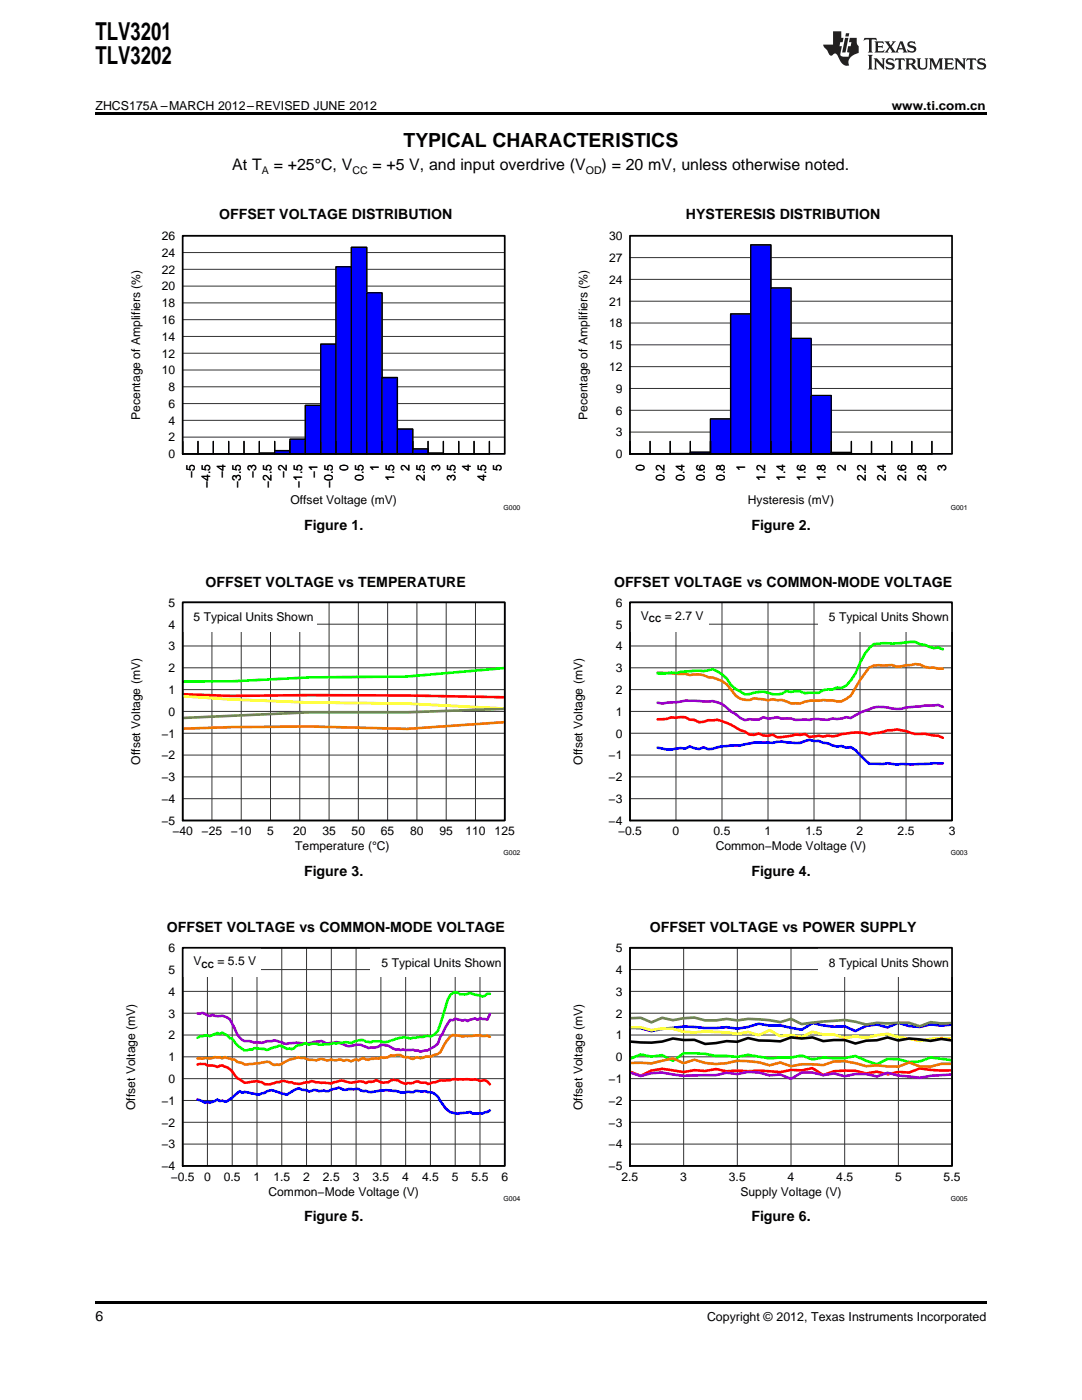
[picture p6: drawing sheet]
<svg xmlns="http://www.w3.org/2000/svg" width="216mm" height="279mm" viewBox="0 0 216 279" stroke-linecap="round" stroke-linejoin="round" font-family="sans-serif">
<path d="M36.4 189.1h64.3v43.6h-64.3z" fill="none" stroke="#000" stroke-width=".26"/>
<g fill="none" stroke="#333" stroke-width=".2">
<path d="M36.4 189.1h64.3v43.6h-64.3zM36.4 197.9h64.3M36.4 193.5h64.3M41.4 189.1v43.6M46.3 189.1v43.6M51.3 189.1v43.6M56.2 189.1v43.6M61.2 189.1v43.6M66.1 189.1v43.6M71.1 189.1v43.6M76 189.1v43.6M80.9 189.1v43.6"/>
<path d="M85.9 189.1v43.6M90.8 189.1v43.6M95.8 189.1v43.6M36.4 219.6h64.3M36.4 215.3h64.3M36.4 210.9h64.3M36.4 206.6h64.3M36.4 202.2h64.3M36.4 228.3h64.3M36.4 224h64.3"/>
</g>
<path d="M39.4 219.4l1.5 .7 .5-.2 .5 .2 1.5-.7 .5 .4 .5-.2 .5 .3 .4-.1 2.5-2 .5 .3a2.96 2.96 0 0 1 2 .1l1.5 .2 1-.3a2.1 2.1 0 0 1 2.4-.2l2 .6 1.5-1 1-.3 .5 .3 1 .1 .5 .2 .9-.3 1 .3 1-.2 .5 .2 2.5-.8a1.86 1.86 0 0 0 2 .3h1.9l.5 .3 1 .1a5 5 0 0 0 3-.1 10.2 10.2 0 0 1 4 .4l1.4-.1 1 .1 .5-.3 2 .1 .5 .2a2.32 2.32 0 0 1 2.5 1.7 4.4 4.4 0 0 0 2.4 2.4l1 .2 2.5-.4 .5 .4 2-.1 1.5-.6" fill="none" stroke="#00f" stroke-width=".52"/>
<path d="M39.4 212.4l1.5-.1 .5 .3h1l1 .3 1-.3 .5 .3a2.97 2.97 0 0 1 1.9 1.7l.5 .6 1.5 .9 1.5-.2a2.58 2.58 0 0 1 2.5 .5 3.3 3.3 0 0 0 2.4-.5l.5 .1a2.04 2.04 0 0 1 2 0h.5l.5 .2a3.4 3.4 0 0 0 2.5-.2h.5l.5-.3 .9 .3 3 .2 .5-.2 .5-.1a2.5 2.5 0 0 1 2.5 .1l1.5-.1a2.34 2.34 0 0 1 1.9 .2l.5-.2 1-.1 .5-.2a3.1 3.1 0 0 0 2.5 .4 1.78 1.78 0 0 1 2.5-.1l.9 .4 .5-.2h1l.5-.2 .5-.1 .5 .3 1-.1 .5 .3 1-.3h.5a7.2 7.2 0 0 1 2.9-.4l1-.2 3 .1a2.78 2.78 0 0 1 2 .2 1.4 1.4 0 0 1 2 .7" fill="none" stroke="#f00" stroke-width=".52"/>
<path d="M39.4 202.3h.5l.5-.2 1.5 .7 .5-.3a2.81 2.81 0 0 0 2 .2 2.46 2.46 0 0 1 1.9 1.6l.5 1a3.9 3.9 0 0 0 2 2.5h1l1 .3 .5-.1a2.19 2.19 0 0 0 2-.2h.9l.5-.2 2.5 .7a8.5 8.5 0 0 1 4 0l1.9-.4a1.79 1.79 0 0 1 2 .3l1-.1a2.77 2.77 0 0 1 2.5 .3 1.88 1.88 0 0 0 2 .2 3.2 3.2 0 0 1 2.4 .3l.5 .3 .5-.2a2.46 2.46 0 0 0 2-.4l.5-.1a3.1 3.1 0 0 1 2 .8l.5 .2 1 .1 .4-.2 .5 .2 1.5-.1 1.5 .4 .5-.2a2.6 2.6 0 0 0 2-.7l1-.7 .5-1.4 1.9-3.4 .5 .1 .5-.3 1.5 .4 .5-.2 .5 .3 1.5-.6 .5 .3 .5-.3 1.5 .3 .5-1.1" fill="none" stroke="#9400d3" stroke-width=".52"/>
<path d="M97.8 206.9l-.5-.2-1 .1-.5-.2-3.5 .3-2-.3a7.2 7.2 0 0 0-2.4 3.4l-.5 .4-.5 .1a2.72 2.72 0 0 1-2 .4l-1 .3-1-.1-.5 .2-1-.3-1-.1a2.04 2.04 0 0 0-1.9-.2l-.5-.1a2.05 2.05 0 0 1-2 .4l-.5 .3-.5-.1-1.5 .3-1-.4-1 .5-.4-.2-1 .4-1-.3-.5 .2-.5-.2-1 .1-1-.1a2.26 2.26 0 0 1-2-.2 4.8 4.8 0 0 1-3.4-.2l-.5 .1a2.72 2.72 0 0 0-2 .2l-1 .3a3.5 3.5 0 0 1-2.5 .8l-.5-.2a1.86 1.86 0 0 0-1.9-.2l-3.5 .4-.5-.3-1-.3-.5-.4-1.9-.5-.5 .2-.5-.2h-1a3.2 3.2 0 0 1-2 .2l-.5 .1-1-.1" fill="none" stroke="#ee7600" stroke-width=".52"/>
<path d="M97.8 198.3h-.5l-1 .6-2.5-.7a2.45 2.45 0 0 1-2.5-.1l-1 .1-.5 .4-.5 .9-1.4 4.9a3 3 0 0 1-2 2.4h-1l-.5 .2-2 .1-.5 .2a5.3 5.3 0 0 0-3.9 .4 2.38 2.38 0 0 1-2 .1h-1.5a2.23 2.23 0 0 1-2-.2h-1l-1.4 .6a2.91 2.91 0 0 0-2 0h-1.5a10.3 10.3 0 0 1-4 .1l-.9 .2-.5-.2h-.5l-1.5 .4-.5 .5-.5 .2-.5-.2-.5 .1-1.5-.6-2.4 .8-.5-.2-2-.1-.5 .3-.5-.1-1 .3-.5-.4a5.6 5.6 0 0 1-2-2l-.5-.1-.5-.6-.9-.5-.5 .3-.5-.2-1.5 .6-1-.1-1 .1-.5 .3" fill="none" stroke="#0f0" stroke-width=".52"/>
<g fill="#fff">
<path d="M74 189.1h26.7v5.9h-26.7z"/>
<path d="M36.4 189.1h15.7v5.9h-15.7z"/>
</g>
<path d="M36.4 189.1h64.3v43.6h-64.3z" fill="none" stroke="#000" stroke-width=".35"/>
<path d="M125.7 189.1h64.3v43.6h-64.3z" fill="none" stroke="#000" stroke-width=".26"/>
<g fill="none" stroke="#333" stroke-width=".2">
<path d="M125.7 189.1h64.3v43.6h-64.3zM125.7 197.9h64.3M125.7 193.5h64.3M136.4 189.1v43.6M147.1 189.1v43.6M157.8 189.1v43.6M168.5 189.1v43.6M179.3 189.1v43.6M125.7 219.6h64.3M125.7 215.3h64.3M125.7 210.9h64.3M125.7 206.6h64.3"/>
<path d="M125.7 202.2h64.3M125.7 228.3h64.3M125.7 224h64.3"/>
</g>
<path d="M190 204.5l-2.2 .2-2.1-.3-2.2 .6-2.1-.2-2.1-.7-2.2 .9-2.1-.5-2.2 .2-2.1 1.1-2.2-1-2.1 .1-2.1-.3-2.2-.4-2.1 1.3-4.3-.9-2.1 .1-2.2-.4-2.1 .7-2.2 .3-2.1-.3-4.3 .2-4.3-.3-4.3 .4-2.1 .5-2.2-.6-2.1-.1" fill="none" stroke="#00f" stroke-width=".52"/>
<path d="M125.7 211.3l2.1-.9 2.2 .5 2.1-.3 2.2 1.1 2.1-1.5h2.2l2.1 .1 2.1 .4 4.3 .2 2.2-.4 4.3 .7 4.2-.2 2.2-.3 2.1 .7 2.2-.4 4.2 .2 2.2-.5 2.1 1 2.2 .7 2.1-1.1 2.2 .1 2.1 .6 2.1-.2 2.2-.8 4.3 .6" fill="none" stroke="#0f0" stroke-width=".52"/>
<path d="M190 213.6a27.1 27.1 0 0 1-6.5-.4l-2.1 .8-2.1-.1-2.2 .5-2.1-.5-2.2 .3-2.1-.5h-2.2l-2.1 .1-2.1 .8-2.2-1.4-2.1 .4-2.2-.1-2.1 .5-4.3-.3-6.4 .1-2.2-.4-2.1 .3-2.1-.1-2.2 .4-4.3-.7-2.1 .4-2.2 1-2.1-.8" fill="none" stroke="#f00" stroke-width=".52"/>
<path d="M125.7 214.1l2.1 .6 2.2-.5 2.1-.2 4.3 .7 6.4-.1 2.2-.5 2.1 .3 2.2-.5 2.1 .1 2.2 .6 2.1-.2 2.1 .9 2.2-1.3h2.1l2.2 .6 2.1-.4 2.1 .6 2.2-.4h2.1l2.2 .4 2.1-.7 2.2 .6 4.2 .4 2.2-.4 4.3-.3" fill="none" stroke="#9400d3" stroke-width=".52"/>
<path d="M125.7 212.1l4.3 .1 4.3-1 2.1 1 2.2-.7a12.4 12.4 0 0 0 8.5 .2l4.3 .3 2.2 .6 2.1-.6 2.1 .8 2.2-.4 4.3 .2 2.1-.8h2.1l2.2 .4 2.1 .6 2.2-.2 4.3 .3 2.1-.9 2.1 .8 2.2 .1 2.1-.6h2.2" fill="none" stroke="#ee7600" stroke-width=".52"/>
<path d="M125.7 205h2.1l2.2 .6 2.1-.3h2.2l2.1 .6 2.2 .1a38.2 38.2 0 0 1 8.5 .3l2.2-.3 2.1 .6 2.2-1 2.1 1.2 2.1-.2 2.2 .4 2.1-1.1 2.2 .6h2.1l2.1 .6 2.2-.3 2.1 .3 2.2-.5 2.1-.3 2.2 .7 4.2 .7a18.9 18.9 0 0 1 6.5-.4" fill="none" stroke="#ff0" stroke-width=".52"/>
<path d="M125.7 203.2l2.1-.1 2.2 .9 2.1-.9 2.2 .5 2.1-.4 2.2-.1 2.1 .5h2.1l2.2-.3 2.1 .3a23.8 23.8 0 0 1 8.6 .4l2.1-.7 2.2 1.1 4.3-.5 4.2-.3 2.2 .3 2.1 .6 2.2-.4 2.1 .2 4.3-.2 2.1 .7 2.2-.8 2.1 .3 2.2-.1" fill="none" stroke="#6e8b3d" stroke-width=".52"/>
<path d="M190 207.6l-2.2-.3-2.1 .4-4.3-.4-2.1 .4-2.2-.7-2.1 .6-2.2 .1-2.1 .6-2.2-.7h-2.1l-2.1 .2-2.2-.8-2.1 .3-2.2-.3-2.1 .8-4.3-.1-2.1-.5-2.2 .7-2.1-.1-2.2 .4-2.1 .1-2.1-.8-2.2 .1-2.1-.3a17.9 17.9 0 0 1-8.6 .6" fill="none" stroke="#000" stroke-width=".52"/>
<path d="M163.2 189.1h26.8v5.9h-26.8z" fill="#fff"/>
<path d="M125.7 189.1h64.3v43.6h-64.3z" fill="none" stroke="#000" stroke-width=".35"/>
<path d="M36.4 120.2h64.3v43.6h-64.3z" fill="none" stroke="#000" stroke-width=".26"/>
<g fill="none" stroke="#333" stroke-width=".2">
<path d="M36.4 120.2h64.3v43.6h-64.3zM36.4 137.6h64.3M36.4 133.3h64.3M36.4 128.9h64.3M36.4 124.6h64.3M42.3 120.2v43.6M48.1 120.2v43.6M54 120.2v43.6M59.8 120.2v43.6M65.7 120.2v43.6M71.5 120.2v43.6M77.3 120.2v43.6"/>
<path d="M83.2 120.2v43.6M89 120.2v43.6M94.9 120.2v43.6M36.4 159.4h64.3M36.4 155h64.3M36.4 150.7h64.3M36.4 146.3h64.3M36.4 142h64.3"/>
</g>
<path d="M100.7 144.1l-19.5 1.4a537.5 537.5 0 0 0-44.8-.1" fill="none" stroke="#ee7600" stroke-width=".52"/>
<path d="M100.7 133.3l-19.5 1.7-19.4 .2-15.6 .8h-9.8" fill="none" stroke="#0f0" stroke-width=".52"/>
<path d="M36.4 138.5l9.8 .4 15.6-.2 19.4 .1 19.5 .4" fill="none" stroke="#f00" stroke-width=".52"/>
<path d="M36.4 138.9a520.8 520.8 0 0 0 44.8 1.5l19.5 1" fill="none" stroke="#ff0" stroke-width=".52"/>
<path d="M100.7 141.5l-19.5 .7h-19.4l-25.4 1.1" fill="none" stroke="#6e8b3d" stroke-width=".52"/>
<path d="M36.4 120.2h26.8v5.8h-26.8z" fill="#fff"/>
<path d="M36.4 120.2h64.3v43.6h-64.3z" fill="none" stroke="#000" stroke-width=".35"/>
<path d="M125.7 120.2h64.3v43.6h-64.3z" fill="none" stroke="#000" stroke-width=".26"/>
<g fill="none" stroke="#333" stroke-width=".2">
<path d="M125.7 120.2h64.3v43.6h-64.3zM125.7 137.6h64.3M125.7 133.3h64.3M125.7 128.9h64.3M125.7 124.6h64.3M134.9 120.2v43.6M144.1 120.2v43.6M153.2 120.2v43.6M162.4 120.2v43.6M171.6 120.2v43.6M180.8 120.2v43.6M125.7 159.4h64.3"/>
<path d="M125.7 155h64.3M125.7 150.7h64.3M125.7 146.3h64.3M125.7 142h64.3"/>
</g>
<path d="M131.2 149.2l.9 .2a6.4 6.4 0 0 0 3.7-.1l.9 .1 .9-.4 1.9 .5 .9-.3 .9 .3 .9-.1 1.9-.5 1.8-.1a9.1 9.1 0 0 0 3.7-.4l.9-.2h3.7a7.5 7.5 0 0 1 3.6 0l1.9 .1 1.8-.7 .9 .3h.9l3.7 1.1 .9-.1 1 .3 .9-.1 .9 .6 2.7 2.7 2.8 .1 .9-.2 1.9 .3 .9-.1h1.8l6.4-.2" fill="none" stroke="#00f" stroke-width=".52"/>
<path d="M131.2 143.5h1.8l1-.3h.9l.9-.1h.9l.9 .5 1 .1 .9 .4h.9l.9-.4 1.8-.1 1 .3a13.6 13.6 0 0 1 3.6 1.8l1 .3 .9 .6 .9 .1 .9-.3 .9 .4 .9 .1 1-.3 .9 .5 5.5-.6 .9 .6 1.8-.3 1 .2 .9-.2 .9 .1 2.8-.5a8.5 8.5 0 0 1 4.5 .2l3.7-.9 1.9-.1 1.8 .3a5.6 5.6 0 0 0 3.7 .5l2.7 .4 .9 .5" fill="none" stroke="#f00" stroke-width=".52"/>
<path d="M131.2 140.2l.9 .2 2.8-.2a20.9 20.9 0 0 1 6.4-.2 5.1 5.1 0 0 1 4.6 2l.9 .5 .9 .8 1 .4 .9-.2 1.8 .1 .9-.5 .9 .3 1.9-.3 .9 .3h1.8l1 .3h2.7a11 11 0 0 1 3.7-.1l.9-.2h1.8l1-.3 .9 .2a15 15 0 0 1 5.5-2.2l1.8 .1a6 6 0 0 0 3.7 0l6.4-.5 .9 .4" fill="none" stroke="#9400d3" stroke-width=".52"/>
<path d="M188.1 133.4h-.9l-.9-.2-.9 .1-1.9-.7-.9-.1-3.6 .6-1-.4-1.8 .1a3.1 3.1 0 0 0-3.7 1.7l-.9 1.2-1.8 3.1-.9 .7-1 .5-3.6-.3-1 .1a6.8 6.8 0 0 0-3.6 .6h-1.9l-1.8-.7-.9 .1-.9-.3-1 .3-2.7-.5a3.4 3.4 0 0 1-4.6-1.6 5.6 5.6 0 0 0-4.6-2.6 5 5 0 0 0-3.7-.4l-.9-.2-5.5-.2" fill="none" stroke="#ee7600" stroke-width=".52"/>
<path d="M188.1 129.6l-.9-.4-.9 .1-1.8-.6-1-.1-.9-.5-8.2 .5-1 .7-.9 1.2-.9 1.8a8.2 8.2 0 0 1-3.7 5l-.9-.1-.9 .4h-.9l-.9 .1-1 .6h-2.7l-.9-.3-.9-.1-1 .2-.9-.2a3.7 3.7 0 0 1-3.7 .4 6.1 6.1 0 0 0-3.6 .2l-.9 .1-1.9-1.1-.9-.8a7 7 0 0 0-3.7-3.2l-1.8 .4h-1.8l-2.8 .2-.9 .3-.9-.2-1 .2h-1.8" fill="none" stroke="#0f0" stroke-width=".52"/>
<g fill="#fff">
<path d="M163.2 120.2h26.8v5.8h-26.8z"/>
<path d="M125.7 120.2h15.7v5.8h-15.7z"/>
</g>
<path d="M125.7 120.2h64.3v43.6h-64.3z" fill="none" stroke="#000" stroke-width=".35"/>
<path d="M51.7 90.5h3.1M51.8 90.6h-15.4" fill="none" stroke="#00f" stroke-width=".2"/>
<path d="M36.4 90.6h3.1zM39.5 90.6h3.1zM42.6 90.6h3zM45.6 90.6h3.1zM48.7 90.5l3.1 .1zM51.7 90.4h3.1v.2h-3.1z" fill="none" stroke="#000" stroke-width=".26"/>
<path d="M54.8 89.9h3.1v.7h-3.1z" fill="#00f"/>
<path d="M54.8 89.9h3.1v.7h-3.1z" fill="none" stroke="#000" stroke-width=".26"/>
<path d="M57.9 87.7h3v2.9h-3z" fill="#00f"/>
<path d="M57.9 87.7h3v2.9h-3z" fill="none" stroke="#000" stroke-width=".26"/>
<path d="M60.9 80.9h3.1v9.7h-3.1z" fill="#00f"/>
<path d="M60.9 80.9h3.1v9.7h-3.1z" fill="none" stroke="#000" stroke-width=".26"/>
<path d="M64 68.7h3.1v21.9h-3.1z" fill="#00f"/>
<path d="M64 68.7h3.1v21.9h-3.1z" fill="none" stroke="#000" stroke-width=".26"/>
<path d="M67.1 53.2h3v37.4h-3z" fill="#00f"/>
<path d="M67.1 53.2h3v37.4h-3z" fill="none" stroke="#000" stroke-width=".26"/>
<path d="M70.1 49.4h3.1v41.2h-3.1z" fill="#00f"/>
<path d="M70.1 49.4h3.1v41.2h-3.1z" fill="none" stroke="#000" stroke-width=".26"/>
<path d="M73.2 58.5h3v32.1h-3z" fill="#00f"/>
<path d="M73.2 58.5h3v32.1h-3z" fill="none" stroke="#000" stroke-width=".26"/>
<path d="M76.2 75.3h3.1v15.3h-3.1z" fill="#00f"/>
<path d="M76.2 75.3h3.1v15.3h-3.1z" fill="none" stroke="#000" stroke-width=".26"/>
<path d="M79.3 85.6h3.1v5h-3.1z" fill="#00f"/>
<path d="M79.3 85.6h3.1v5h-3.1z" fill="none" stroke="#000" stroke-width=".26"/>
<path d="M82.4 89.6h3v1h-3z" fill="#00f"/>
<g fill="none" stroke="#000" stroke-width=".26">
<path d="M36.4 90.6h3.1zM36.4 88.1v2.5h61.3v-2.5M39.5 90.6h3.1zM39.5 88.1v2.5M42.6 90.6h3zM42.6 88.1v2.5M45.6 90.6h3.1zM45.6 88.1v2.5M48.7 90.5l3.1 .1zM48.7 88.1v2.5M51.7 90.4h3.1v.2h-3.1zM51.7 88.1v2.5"/>
<path d="M54.8 88.1v2.5M57.9 88.1v2.5M60.9 88.1v2.5M64 88.1v2.5M67.1 88.1v2.5M70.1 88.1v2.5M73.2 88.1v2.5M76.2 88.1v2.5M79.3 88.1v2.5M82.4 89.6h3v1h-3zM82.4 88.1v2.5M85.4 90.4h3.1v.2h-3.1z"/>
<path d="M85.4 88.1v2.5M88.5 90.6h3zM88.5 88.1v2.5M91.5 90.6h3.1zM91.5 88.1v2.5M94.6 90.6h3.1zM94.6 88.1v2.5M97.7 90.6h3z"/>
</g>
<path d="M51.7 90.5h3.1M51.8 90.6h-15.4M85.4 90.5h3.1M88.5 90.6h12.2" fill="none" stroke="#00f" stroke-width=".2"/>
<g fill="none" stroke="#333" stroke-width=".2">
<path d="M36.4 57.1h64.3M36.4 53.8h64.3M36.4 50.4h64.3M36.4 47.1h64.3M36.4 77.2h64.3M36.4 73.8h64.3M36.4 70.5h64.3M36.4 67.1h64.3M36.4 63.8h64.3M36.4 60.4h64.3M36.4 90.6h64.3M36.4 87.2h64.3"/>
<path d="M36.4 83.9h64.3M36.4 80.5h64.3"/>
</g>
<path d="M54.8 89.9h3.1v.7h-3.1z" fill="#00f"/>
<path d="M54.8 89.9h3.1v.7h-3.1z" fill="none" stroke="#000" stroke-width=".26"/>
<path d="M57.9 87.7h3v2.9h-3z" fill="#00f"/>
<path d="M57.9 87.7h3v2.9h-3z" fill="none" stroke="#000" stroke-width=".26"/>
<path d="M60.9 80.9h3.1v9.7h-3.1z" fill="#00f"/>
<path d="M60.9 80.9h3.1v9.7h-3.1z" fill="none" stroke="#000" stroke-width=".26"/>
<path d="M64 68.7h3.1v21.9h-3.1z" fill="#00f"/>
<path d="M64 68.7h3.1v21.9h-3.1z" fill="none" stroke="#000" stroke-width=".26"/>
<path d="M67.1 53.2h3v37.4h-3z" fill="#00f"/>
<path d="M67.1 53.2h3v37.4h-3z" fill="none" stroke="#000" stroke-width=".26"/>
<path d="M70.1 49.4h3.1v41.2h-3.1z" fill="#00f"/>
<path d="M70.1 49.4h3.1v41.2h-3.1z" fill="none" stroke="#000" stroke-width=".26"/>
<path d="M73.2 58.5h3v32.1h-3z" fill="#00f"/>
<path d="M73.2 58.5h3v32.1h-3z" fill="none" stroke="#000" stroke-width=".26"/>
<path d="M76.2 75.3h3.1v15.3h-3.1z" fill="#00f"/>
<path d="M76.2 75.3h3.1v15.3h-3.1z" fill="none" stroke="#000" stroke-width=".26"/>
<path d="M79.3 85.6h3.1v5h-3.1z" fill="#00f"/>
<path d="M79.3 85.6h3.1v5h-3.1z" fill="none" stroke="#000" stroke-width=".26"/>
<path d="M82.4 89.6h3v1h-3z" fill="#00f"/>
<g fill="none" stroke="#000" stroke-width=".26">
<path d="M36.4 88.1v2.5h61.3v-2.5M39.5 88.1v2.5M42.6 88.1v2.5M45.6 88.1v2.5M48.7 88.1v2.5M51.7 88.1v2.5M54.8 88.1v2.5M57.9 88.1v2.5M60.9 88.1v2.5M64 88.1v2.5M67.1 88.1v2.5M70.1 88.1v2.5"/>
<path d="M73.2 88.1v2.5M76.2 88.1v2.5M79.3 88.1v2.5M82.4 89.6h3v1h-3zM82.4 88.1v2.5M85.4 90.4h3.1v.2h-3.1zM85.4 88.1v2.5M88.5 90.6h3zM88.5 88.1v2.5M91.5 90.6h3.1zM91.5 88.1v2.5M94.6 90.6h3.1z"/>
<path d="M94.6 88.1v2.5M97.7 90.6h3zM125.7 90.6h4zM129.7 90.6h4zM133.7 90.5l4 .1zM137.7 90.3h4.1v.3h-4.1z"/>
</g>
<path d="M85.4 90.5h3.1M88.5 90.6h12.2M125.7 90.6h8M133.7 90.6h4" fill="none" stroke="#00f" stroke-width=".2"/>
<path d="M36.4 47.1h64.3v43.5h-64.3z" fill="none" stroke="#000" stroke-width=".35"/>
<path d="M137.7 90.4h4.1" fill="none" stroke="#00f" stroke-width=".33"/>
<path d="M141.8 83.6h4v7h-4z" fill="#00f"/>
<path d="M141.8 83.6h4v7h-4z" fill="none" stroke="#000" stroke-width=".26"/>
<path d="M145.8 62.7h4v27.9h-4z" fill="#00f"/>
<path d="M145.8 62.7h4v27.9h-4z" fill="none" stroke="#000" stroke-width=".26"/>
<path d="M149.8 48.9h4v41.7h-4z" fill="#00f"/>
<path d="M149.8 48.9h4v41.7h-4z" fill="none" stroke="#000" stroke-width=".26"/>
<path d="M153.8 57.5h4v33.1h-4z" fill="#00f"/>
<path d="M153.8 57.5h4v33.1h-4z" fill="none" stroke="#000" stroke-width=".26"/>
<path d="M157.8 67.5h4.1v23.1h-4.1z" fill="#00f"/>
<path d="M157.8 67.5h4.1v23.1h-4.1z" fill="none" stroke="#000" stroke-width=".26"/>
<path d="M161.9 78.9h4v11.7h-4z" fill="#00f"/>
<g fill="none" stroke="#000" stroke-width=".26">
<path d="M161.9 78.9h4v11.7h-4zM125.7 90.6h4zM125.7 88.1v2.5h60.3v-2.5M129.7 90.6h4zM129.7 88.1v2.5M133.7 90.5l4 .1zM133.7 88.1v2.5M137.7 90.3h4.1v.3h-4.1zM137.7 88.1v2.5M141.8 88.1v2.5M145.8 88.1v2.5M149.8 88.1v2.5"/>
<path d="M153.8 88.1v2.5M157.8 88.1v2.5M161.9 88.1v2.5M165.9 90.3h4v.3h-4zM165.9 88.1v2.5M169.9 90.6h4zM169.9 88.1v2.5M173.9 90.6h4zM173.9 88.1v2.5M177.9 90.6h4zM177.9 88.1v2.5M181.9 90.6h4.1z"/>
<path d="M181.9 88.1v2.5M186 90.6h4z"/>
</g>
<path d="M165.9 90.4h4" fill="none" stroke="#00f" stroke-width=".28"/>
<path d="M125.7 90.6h8M133.7 90.6h4M169.9 90.6h20.1" fill="none" stroke="#00f" stroke-width=".2"/>
<path d="M125.7 55.8h64.3M125.7 51.4h64.3M125.7 47.1h64.3M125.7 77.5h64.3M125.7 73.2h64.3M125.7 68.8h64.3M125.7 64.5h64.3M125.7 60.1h64.3M125.7 90.6h64.3M125.7 86.2h64.3M125.7 81.9h64.3" fill="none" stroke="#333" stroke-width=".2"/>
<path d="M137.7 90.4h4.1" fill="none" stroke="#00f" stroke-width=".33"/>
<path d="M141.8 83.6h4v7h-4z" fill="#00f"/>
<path d="M141.8 83.6h4v7h-4z" fill="none" stroke="#000" stroke-width=".26"/>
<path d="M145.8 62.7h4v27.9h-4z" fill="#00f"/>
<path d="M145.8 62.7h4v27.9h-4z" fill="none" stroke="#000" stroke-width=".26"/>
<path d="M149.8 48.9h4v41.7h-4z" fill="#00f"/>
<path d="M149.8 48.9h4v41.7h-4z" fill="none" stroke="#000" stroke-width=".26"/>
<path d="M153.8 57.5h4v33.1h-4z" fill="#00f"/>
<path d="M153.8 57.5h4v33.1h-4z" fill="none" stroke="#000" stroke-width=".26"/>
<path d="M157.8 67.5h4.1v23.1h-4.1z" fill="#00f"/>
<path d="M157.8 67.5h4.1v23.1h-4.1z" fill="none" stroke="#000" stroke-width=".26"/>
<path d="M161.9 78.9h4v11.7h-4z" fill="#00f"/>
<g fill="none" stroke="#000" stroke-width=".26">
<path d="M161.9 78.9h4v11.7h-4zM125.7 88.1v2.5h60.3v-2.5M129.7 88.1v2.5M133.7 88.1v2.5M137.7 88.1v2.5M141.8 88.1v2.5M145.8 88.1v2.5M149.8 88.1v2.5M153.8 88.1v2.5M157.8 88.1v2.5M161.9 88.1v2.5M165.9 90.3h4v.3h-4z"/>
<path d="M165.9 88.1v2.5M169.9 90.6h4zM169.9 88.1v2.5M173.9 90.6h4zM173.9 88.1v2.5M177.9 90.6h4zM177.9 88.1v2.5M181.9 90.6h4.1zM181.9 88.1v2.5M186 90.6h4z"/>
</g>
<path d="M165.9 90.4h4" fill="none" stroke="#00f" stroke-width=".28"/>
<path d="M169.9 90.6h20.1" fill="none" stroke="#00f" stroke-width=".2"/>
<path d="M125.7 47.1h64.3v43.5h-64.3z" fill="none" stroke="#000" stroke-width=".35"/>
<g fill="#231f20">
<path d="M172.5 7.6l-.1 .5 .4-.2h.6v.1v2.1l-.2 .4h.9l-.2-.4v-2.1l.1-.1h.5l.5 .2-.2-.5zM174.5 8.3l.2 .3v1.5l-.2 .4h1.8l.2-.6a1.04 1.04 0 0 1-1.3 .2v-.7h.6l.3 .2v-.6l-.3 .2h-.6v-.6l.8-.1 .4 .3-.2-.5zM176.5 8.3l.9 1.1-.9 1.1h.8l-.2-.2 .4-.7 .5 .7-.2 .2h1.5l-.2-.2 .2-.4h.9l.1 .4-.2 .2h1l-.3-.3-.7-1.9h-.5l-.9 2-.8-1 .9-1h-.8l.1 .3-.4 .5-.3-.6 .1-.2zM179.7 8.6l.4 1h-.7zM181.3 8.4a.63 .63 0 0 0-.2 .7 .63 .63 0 0 0 .6 .4l.6 .2 .1 .2a.75 .75 0 0 1-.7 .4 .75 .75 0 0 1-.6-.5l.1 .7 .1-.1a1.11 1.11 0 0 0 1.5-.6 1.13 1.13 0 0 0-1.2-.8l-.1-.4a1.04 1.04 0 0 1 1.2 .2l-.2-.5-.2 .1-.4-.2zM173.2 10.9l.2 .4v2.2l-.2 .4h1l-.3-.4v-2.2l.3-.4zM174.3 11.6l.3 .4v1.5l-.3 .4h.8l-.2-.4v-1.3l1.5 1.7v-1.9l.2-.4h-.7l.2 .4v.9l-1.1-1.3zM177 11.8a.62 .62 0 0 0-.2 .7 .62 .62 0 0 0 .6 .4l.6 .1 .1 .3a.76 .76 0 0 1-.7 .3 .76 .76 0 0 1-.7-.4l.2 .7 .1-.1a1.11 1.11 0 0 0 1.5-.6 1.13 1.13 0 0 0-1.2-.8l-.1-.4a1.04 1.04 0 0 1 1.2 .2l-.2-.6-.2 .1-.5-.1zM178.7 11.6l-.2 .6a.61 .61 0 0 1 .8-.3v1.6l-.2 .4h.9l-.2-.4v-1.6a.63 .63 0 0 1 .7 .3l-.1-.6zM180.6 11.6l.3 .4v1.5l-.3 .4h1l-.2-.2-.1-.8 .6 .2a.76 .76 0 0 0 1.2 .7l-1-1a.58 .58 0 0 0 .6-.5 .58 .58 0 0 0-.5-.6zM181.4 11.9h.1a.45 .45 0 0 1 .5 .1 .45 .45 0 0 1 .1 .5l-.8 .2zM182.9 11.6l.2 .2a2.17 2.17 0 0 0 .3 1.9 .99 .99 0 0 0 1.6-.6v-1.1l.2-.4h-.7l.2 .2a1.92 1.92 0 0 1-.2 1.8 .6 .6 0 0 1-.9-.5v-1.1l.2-.4zM185.4 11.6l.2 .4v1.5l-.2 .4h.7l-.2-.4v-1.4l.8 1.8 .8-1.8v1.4l-.2 .4h.9l-.2-.4v-1.5l.2-.4h-.8l-.6 1.5-.6-1.5zM188.4 11.6l.2 .4v1.5l-.2 .4h1.8l.1-.6a1.04 1.04 0 0 1-1.2 .1v-.6h.5l.4 .2v-.6l-.4 .2h-.5v-.7h.8l.3 .3-.1-.6zM190.5 11.6l.2 .4v1.5l-.2 .4h.7l-.2-.4v-1.3l1.5 1.7v-1.9l.2-.4h-.7l.2 .4v.9l-1.1-1.3zM192.9 11.6l-.1 .6a.61 .61 0 0 1 .7-.3l.1 1.6-.3 .4h1l-.3-.4 .1-1.6a.63 .63 0 0 1 .7 .3l-.1-.6zM195.2 11.8a.62 .62 0 0 0-.2 .7 .62 .62 0 0 0 .6 .4l.6 .1 .1 .3a.76 .76 0 0 1-.7 .3 .76 .76 0 0 1-.6-.4l.1 .7 .1-.1a1.11 1.11 0 0 0 1.6-.6 1.13 1.13 0 0 0-1.3-.8l-.1-.4a1.04 1.04 0 0 1 1.2 .2l-.1-.6-.2 .1-.5-.1z"/>
<path d="M166.2 6.3v2.6h-1.9v.4l.8 .9a.91 .91 0 0 0 1 .8 .56 .56 0 0 1 .5-.3 .56 .56 0 0 1 .5 .3l.4 .8a1.53 1.53 0 0 0 1.9 1.2 1.54 1.54 0 0 1 1-2.1l.9-.3v-1.4a1.52 1.52 0 0 1-.4-1.6h-1.3l-.2 .8h.5l-.2 .8h-.5l-.1 1v.2l.4 .1-.2 .8a1.93 1.93 0 0 1-1.6-.3l.3-1.8h-.5l.2-.8h.4l.2-.8h-.4v-1.3zM168.6 7.6l-.6 2.9h.7l.6-2.9zM168.8 6.6l-.1 .7h.6l.2-.7z"/>
</g>
<path d="M19 259.7h177.8v.5h-177.8z" fill="#000"/>
<g fill="#fff">
<path d="M156.1 245.4h.4v.7h-.4z"/>
<path d="M66.9 245.4h.3v.7h-.3z"/>
<path d="M156.1 176.5h.4v.7h-.4z"/>
<path d="M66.9 176.5h.3v.7h-.3z"/>
<path d="M156.1 107.6h.4v.7h-.4z"/>
<path d="M66.9 107.6h.3v.7h-.3z"/>
</g>
<path d="M19 22.5h177.8v.5h-177.8z" fill="#000"/>
<g font-size="4.9">
<text x="19" y="7.9">TLV3201</text>
<text x="19" y="12.8">TLV3202</text>
</g>
<text font-size="3.9" x="80.5" y="29.3">TYPICAL CHARACTERISTICS</text>
<g font-size="3.2">
<text x="46.4" y="34">At T</text>
<text x="54.6" y="34">= +25°C, V</text>
<text x="74.3" y="34">= +5 V, and input overdrive (V</text>
<text x="120.1" y="34">) = 20 mV, unless otherwise noted.</text>
</g>
<g font-size="2.8">
<text x="43.7" y="43.7">OFFSET VOLTAGE DISTRIBUTION</text>
<text x="136.9" y="43.7">HYSTERESIS DISTRIBUTION</text>
<text x="60.7" y="105.8">Figure 1.</text>
<text x="149.9" y="105.8">Figure 2.</text>
<text x="41" y="117.1">OFFSET VOLTAGE vs TEMPERATURE</text>
<text x="122.5" y="117.1">OFFSET VOLTAGE vs COMMON-MODE VOLTAGE</text>
<text x="60.7" y="174.7">Figure 3.</text>
<text x="149.9" y="174.7">Figure 4.</text>
<text x="33.3" y="186">OFFSET VOLTAGE vs COMMON-MODE VOLTAGE</text>
<text x="129.6" y="186">OFFSET VOLTAGE vs POWER SUPPLY</text>
<text x="60.7" y="243.7">Figure 5.</text>
<text x="149.9" y="243.7">Figure 6.</text>
<text x="19" y="263.6">6</text>
</g>
<g font-size="2.5">
<text x="19" y="21.9">ZHCS175A –MARCH 2012–REVISED JUNE 2012</text>
<text x="177.9" y="21.9">www.ti.com.cn</text>
<text x="141.1" y="263.6">Copyright © 2012, Texas Instruments Incorporated</text>
</g>
<g font-size="2.4">
<text x="32.3" y="47.9">26</text>
<text x="121.5" y="47.9">30</text>
<text x="32.3" y="51.3">24</text>
<text x="121.5" y="52.3">27</text>
<text x="32.3" y="58">20</text>
<text x="32.3" y="54.6">22</text>
<text x="121.5" y="56.6">24</text>
<text x="32.3" y="64.7">16</text>
<text x="32.3" y="61.3">18</text>
<text x="121.5" y="65.3">18</text>
<text x="121.5" y="61">21</text>
<text x="32.3" y="71.4">12</text>
<text x="32.3" y="68">14</text>
<text x="121.5" y="69.7">15</text>
<text x="32.3" y="74.7">10</text>
<text x="121.5" y="74">12</text>
<text x="28" y="83.8" transform="rotate(-90 28 83.8)">Pecentage of Amplifiers (%)</text>
<text x="33.6" y="81.4">6</text>
<text x="33.6" y="78.1">8</text>
<text x="117.2" y="83.8" transform="rotate(-90 117.2 83.8)">Pecentage of Amplifiers (%)</text>
<text x="122.9" y="82.7">6</text>
<text x="122.9" y="78.4">9</text>
<text x="33.6" y="88.1">2</text>
<text x="33.6" y="84.8">4</text>
<text x="122.9" y="87.1">3</text>
<text x="33.6" y="91.5">0</text>
<text x="38.8" y="95.3" transform="rotate(-90 38.8 95.3)">−5</text>
<text x="45" y="95.3" transform="rotate(-90 45 95.3)">−4</text>
<text x="51.1" y="95.3" transform="rotate(-90 51.1 95.3)">−3</text>
<text x="57.2" y="95.3" transform="rotate(-90 57.2 95.3)">−2</text>
<text x="63.3" y="95.3" transform="rotate(-90 63.3 95.3)">−1</text>
<text x="69.4" y="93.9" transform="rotate(-90 69.4 93.9)">0</text>
<text x="72.5" y="95.9" transform="rotate(-90 72.5 95.9)">0.5</text>
<text x="75.6" y="93.9" transform="rotate(-90 75.6 93.9)">1</text>
<text x="78.6" y="95.9" transform="rotate(-90 78.6 95.9)">1.5</text>
<text x="81.7" y="93.9" transform="rotate(-90 81.7 93.9)">2</text>
<text x="84.8" y="95.9" transform="rotate(-90 84.8 95.9)">2.5</text>
<text x="87.8" y="93.9" transform="rotate(-90 87.8 93.9)">3</text>
<text x="90.9" y="95.9" transform="rotate(-90 90.9 95.9)">3.5</text>
<text x="93.9" y="93.9" transform="rotate(-90 93.9 93.9)">4</text>
<text x="97" y="95.9" transform="rotate(-90 97 95.9)">4.5</text>
<text x="100.1" y="93.9" transform="rotate(-90 100.1 93.9)">5</text>
<text x="122.9" y="91.5">0</text>
<text x="128.6" y="93.9" transform="rotate(-90 128.6 93.9)">0</text>
<text x="132.6" y="95.9" transform="rotate(-90 132.6 95.9)">0.2</text>
<text x="136.6" y="95.9" transform="rotate(-90 136.6 95.9)">0.4</text>
<text x="140.6" y="95.9" transform="rotate(-90 140.6 95.9)">0.6</text>
<text x="144.6" y="95.9" transform="rotate(-90 144.6 95.9)">0.8</text>
<text x="148.7" y="93.9" transform="rotate(-90 148.7 93.9)">1</text>
<text x="152.7" y="95.9" transform="rotate(-90 152.7 95.9)">1.2</text>
<text x="156.7" y="95.9" transform="rotate(-90 156.7 95.9)">1.4</text>
<text x="160.7" y="95.9" transform="rotate(-90 160.7 95.9)">1.6</text>
<text x="164.7" y="95.9" transform="rotate(-90 164.7 95.9)">1.8</text>
<text x="168.7" y="93.9" transform="rotate(-90 168.7 93.9)">2</text>
<text x="172.8" y="95.9" transform="rotate(-90 172.8 95.9)">2.2</text>
<text x="176.8" y="95.9" transform="rotate(-90 176.8 95.9)">2.4</text>
<text x="180.8" y="95.9" transform="rotate(-90 180.8 95.9)">2.6</text>
<text x="184.8" y="95.9" transform="rotate(-90 184.8 95.9)">2.8</text>
<text x="188.8" y="93.9" transform="rotate(-90 188.8 93.9)">3</text>
<text x="41.9" y="97.4" transform="rotate(-90 41.9 97.4)">−4.5</text>
<text x="48" y="97.4" transform="rotate(-90 48 97.4)">−3.5</text>
<text x="54.1" y="97.4" transform="rotate(-90 54.1 97.4)">−2.5</text>
<text x="58" y="100.5">Offset Voltage (mV)</text>
<text x="60.3" y="97.4" transform="rotate(-90 60.3 97.4)">−1.5</text>
<text x="66.4" y="97.4" transform="rotate(-90 66.4 97.4)">−0.5</text>
<text x="149.2" y="100.5">Hysteresis (mV)</text>
<text x="33.6" y="125.4">4</text>
<text x="33.6" y="121.1">5</text>
<text x="38.6" y="124">5 Typical Units Shown</text>
<text x="122.9" y="125.4">5</text>
<text x="122.9" y="121.1">6</text>
<text x="127.9" y="123.7">V</text>
<text x="132.7" y="123.7">= 2.7 V</text>
<text x="165.4" y="124">5 Typical Units Shown</text>
<text x="33.6" y="129.8">3</text>
<text x="122.9" y="129.8">4</text>
<text x="33.6" y="134.1">2</text>
<text x="122.9" y="134.1">3</text>
<text x="33.6" y="142.9">0</text>
<text x="33.6" y="138.5">1</text>
<text x="122.9" y="142.9">1</text>
<text x="122.9" y="138.5">2</text>
<text x="32.2" y="147.2">−1</text>
<text x="122.9" y="147.2">0</text>
<text x="28" y="152.6" transform="rotate(-90 28 152.6)">Offset Voltage (mV)</text>
<text x="32.2" y="155.9">−3</text>
<text x="32.2" y="151.6">−2</text>
<text x="116.2" y="152.6" transform="rotate(-90 116.2 152.6)">Offset Voltage (mV)</text>
<text x="121.5" y="155.9">−2</text>
<text x="121.5" y="151.6">−1</text>
<text x="32.2" y="160.3">−4</text>
<text x="121.5" y="160.3">−3</text>
<text x="32.2" y="164.6">−5</text>
<text x="34.4" y="166.7">−40</text>
<text x="40.2" y="166.7">−25</text>
<text x="46.1" y="166.7">−10</text>
<text x="53.3" y="166.7">5</text>
<text x="58.5" y="166.7">20</text>
<text x="64.3" y="166.7">35</text>
<text x="70.2" y="166.7">50</text>
<text x="76" y="166.7">65</text>
<text x="81.8" y="166.7">80</text>
<text x="87.7" y="166.7">95</text>
<text x="92.9" y="166.7">110</text>
<text x="98.7" y="166.7">125</text>
<text x="121.5" y="164.6">−4</text>
<text x="123.3" y="166.7">−0.5</text>
<text x="134.2" y="166.7">0</text>
<text x="142.4" y="166.7">0.5</text>
<text x="152.6" y="166.7">1</text>
<text x="160.7" y="166.7">1.5</text>
<text x="170.9" y="166.7">2</text>
<text x="179.1" y="166.7">2.5</text>
<text x="189.3" y="166.7">3</text>
<text x="58.9" y="169.7">Temperature (°C)</text>
<text x="142.8" y="169.7">Common−Mode Voltage (V)</text>
<text x="33.6" y="190">6</text>
<text x="122.9" y="190">5</text>
<text x="33.6" y="194.4">5</text>
<text x="38.6" y="192.7">V</text>
<text x="43.4" y="192.7">= 5.5 V</text>
<text x="76.1" y="192.9">5 Typical Units Shown</text>
<text x="122.9" y="194.4">4</text>
<text x="165.4" y="192.9">8 Typical Units Shown</text>
<text x="33.6" y="203.1">3</text>
<text x="33.6" y="198.7">4</text>
<text x="122.9" y="203.1">2</text>
<text x="122.9" y="198.7">3</text>
<text x="33.6" y="207.4">2</text>
<text x="122.9" y="207.4">1</text>
<text x="33.6" y="211.8">1</text>
<text x="122.9" y="211.8">0</text>
<text x="27" y="221.5" transform="rotate(-90 27 221.5)">Offset Voltage (mV)</text>
<text x="32.2" y="220.5">−1</text>
<text x="33.6" y="216.1">0</text>
<text x="116.2" y="221.5" transform="rotate(-90 116.2 221.5)">Offset Voltage (mV)</text>
<text x="121.5" y="220.5">−2</text>
<text x="121.5" y="216.1">−1</text>
<text x="32.2" y="224.8">−2</text>
<text x="121.5" y="224.8">−3</text>
<text x="32.2" y="233.6">−4</text>
<text x="32.2" y="229.2">−3</text>
<text x="121.5" y="233.6">−5</text>
<text x="121.5" y="229.2">−4</text>
<text x="34.1" y="235.7">−0.5</text>
<text x="40.7" y="235.7">0</text>
<text x="44.7" y="235.7">0.5</text>
<text x="50.6" y="235.7">1</text>
<text x="53.6" y="238.7">Common−Mode Voltage (V)</text>
<text x="54.5" y="235.7">1.5</text>
<text x="60.5" y="235.7">2</text>
<text x="64.4" y="235.7">2.5</text>
<text x="70.4" y="235.7">3</text>
<text x="74.3" y="235.7">3.5</text>
<text x="80.3" y="235.7">4</text>
<text x="84.2" y="235.7">4.5</text>
<text x="90.2" y="235.7">5</text>
<text x="94.1" y="235.7">5.5</text>
<text x="100" y="235.7">6</text>
<text x="124" y="235.7">2.5</text>
<text x="135.7" y="235.7">3</text>
<text x="145.4" y="235.7">3.5</text>
<text x="147.8" y="238.7">Supply Voltage (V)</text>
<text x="157.2" y="235.7">4</text>
<text x="166.9" y="235.7">4.5</text>
<text x="178.6" y="235.7">5</text>
<text x="188.3" y="235.7">5.5</text>
</g>
<g font-size="2.1">
<text x="52.2" y="34.6">A</text>
<text x="70.3" y="34.6">CC</text>
<text x="116.9" y="34.6">OD</text>
</g>
<g font-size="1.7">
<text x="129.5" y="124.2">CC</text>
<text x="40.2" y="193.1">CC</text>
</g>
<g font-size="1.4">
<text x="100.5" y="101.7">G000</text>
<text x="189.7" y="101.7">G001</text>
<text x="100.5" y="170.7">G002</text>
<text x="189.7" y="170.7">G003</text>
<text x="100.5" y="239.6">G004</text>
<text x="189.7" y="239.6">G005</text>
</g>
</svg>
